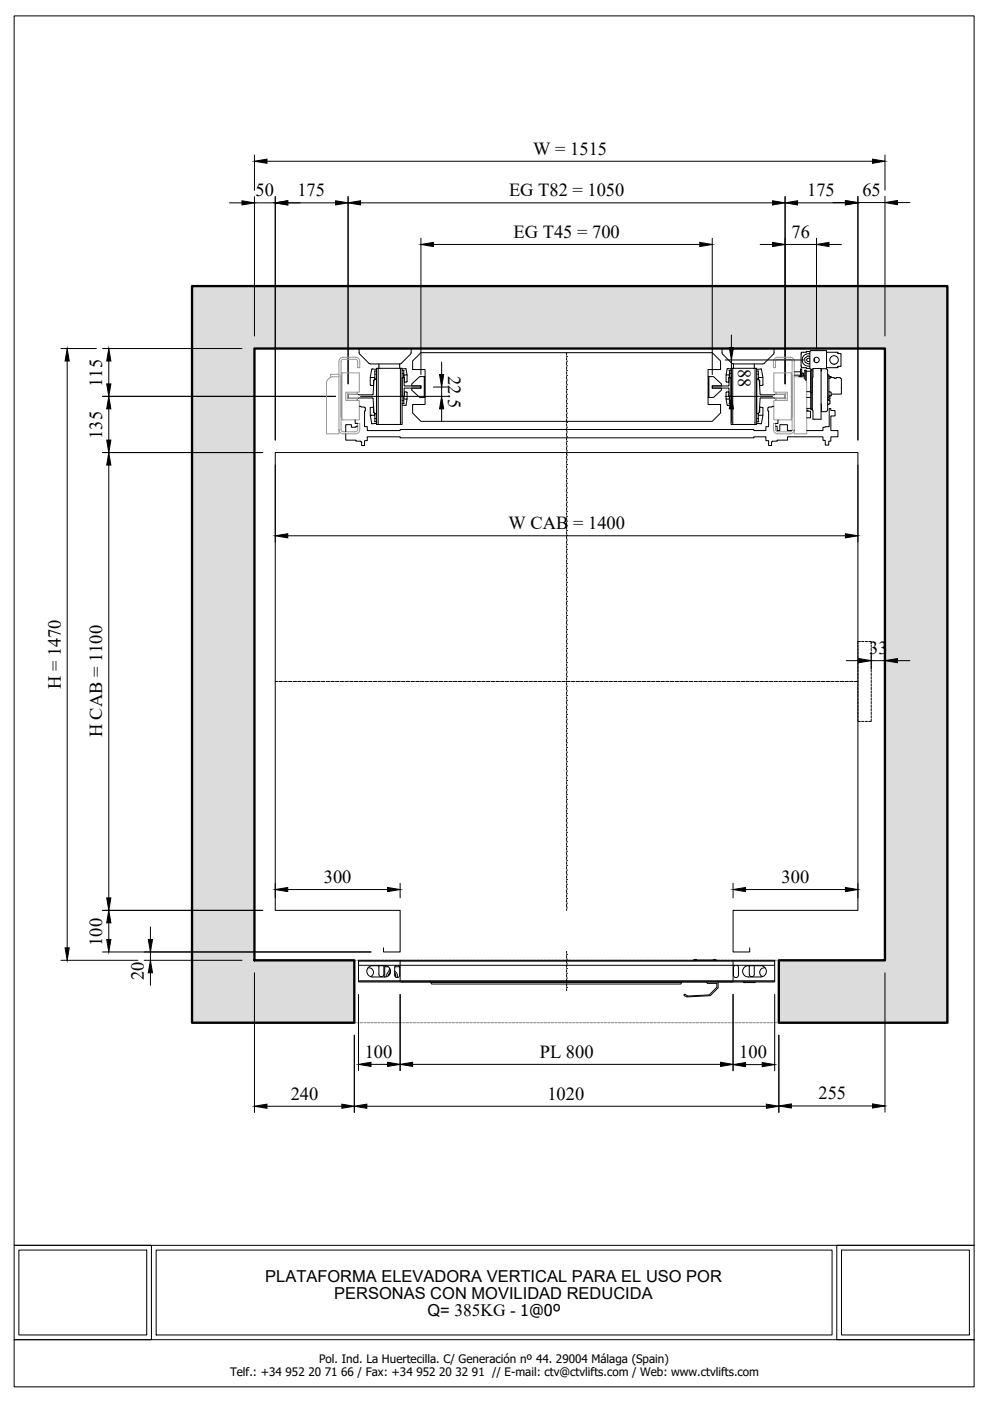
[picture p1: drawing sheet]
<svg xmlns="http://www.w3.org/2000/svg" width="210mm" height="297mm" viewBox="0 0 210 297" stroke-linecap="round" stroke-linejoin="round" font-family="sans-serif">
<!-- layer: AUX-0 -->
<g fill="none" stroke="#808080" stroke-width=".21">
<path d="M75.1 216.3v.5h.3M75.1 204.3v.5M75.1 205.1v.5M75.1 205.8v.5M75.1 206.6v.5M75.1 207.3v.5M75.1 208.1v.5M75.1 208.8v.5M75.1 209.6v.5M75.1 210.3v.5M75.1 211.1v.5M75.1 211.8v.5"/>
<path d="M75.1 212.6v.5M75.1 213.3v.5M75.1 214.1v.5M75.1 214.8v.5M75.1 215.6v.5M75.4 203.6h-.3v.5M75.6 216.8h.5M75.6 203.6h.5M76.4 216.8h.5M76.4 203.6h.5M77.1 216.8h.5M77.1 203.6h.5"/>
<path d="M77.9 216.8h.5M77.9 203.6h.5M78.6 216.8h.5M78.6 203.6h.5M79.4 216.8h.5M79.4 203.6h.5M80.1 216.8h.5M80.1 203.6h.5M80.9 216.8h.5M80.9 203.6h.5M81.6 216.8h.5M81.6 203.6h.5"/>
<path d="M82.4 216.8h.5M82.4 203.6h.5M83.1 216.8h.5M83.1 203.6h.5M83.9 216.8h.5M83.9 203.6h.5M84.6 216.8h.5M84.6 203.6h.5M85.4 216.8h.5M85.4 203.6h.5M86.1 216.8h.5M86.1 203.6h.5"/>
<path d="M86.9 216.8h.5M86.9 203.6h.5M87.6 216.8h.5M87.6 203.6h.5M88.4 216.8h.5M88.4 203.6h.5M89.1 216.8h.5M89.1 203.6h.5M89.9 216.8h.5M89.9 203.6h.5M90.6 216.8h.5M90.6 203.6h.5"/>
<path d="M91.4 216.8h.5M91.4 203.6h.5M92.1 216.8h.5M92.1 203.6h.5M92.9 216.8h.5M92.9 203.6h.5M93.6 216.8h.5M93.6 203.6h.5M94.4 216.8h.5M94.4 203.6h.5M95.1 216.8h.5M95.1 203.6h.5"/>
<path d="M95.9 216.8h.5M95.9 203.6h.5M96.6 216.8h.5M96.6 203.6h.5M97.4 216.8h.5M97.4 203.6h.5M98.1 216.8h.5M98.1 203.6h.5M98.9 216.8h.5M98.9 203.6h.5M99.6 216.8h.5M99.6 203.6h.5"/>
<path d="M100.4 216.8h.5M100.4 203.6h.5M101.1 216.8h.5M101.1 203.6h.5M101.9 216.8h.5M101.9 203.6h.5M102.6 216.8h.5M102.6 203.6h.5M103.4 216.8h.5M103.4 203.6h.5M104.1 216.8h.5M104.1 203.6h.5"/>
<path d="M104.9 216.8h.5M104.9 203.6h.5M105.6 216.8h.5M105.6 203.6h.5M106.4 216.8h.5M106.4 203.6h.5M107.1 216.8h.5M107.1 203.6h.5M107.9 216.8h.5M107.9 203.6h.5M108.6 216.8h.5M108.6 203.6h.5"/>
<path d="M109.4 216.8h.5M109.4 203.6h.5M110.1 216.8h.5M110.1 203.6h.5M110.9 216.8h.5M110.9 203.6h.5M111.6 216.8h.5M111.6 203.6h.5M112.4 216.8h.5M112.4 203.6h.5M113.1 216.8h.5M113.1 203.6h.5"/>
<path d="M113.9 216.8h.5M113.9 203.6h.5M114.6 216.8h.5M114.6 203.6h.5M115.4 216.8h.5M115.4 203.6h.5M116.1 216.8h.5M116.1 203.6h.5M116.9 216.8h.5M116.9 203.6h.5M117.6 216.8h.5M117.6 203.6h.5"/>
<path d="M118.4 216.8h.5M118.4 203.6h.5M119.1 216.8h.5M119.1 203.6h.5M119.9 216.8h.5M119.9 203.6h.5M120.6 216.8h.5M120.6 203.6h.5M121.4 216.8h.5M121.4 203.6h.5M122.1 216.8h.5M122.1 203.6h.5"/>
<path d="M122.9 216.8h.5M122.9 203.6h.5M123.6 216.8h.5M123.6 203.6h.5M124.4 216.8h.5M124.4 203.6h.5M125.1 216.8h.5M125.1 203.6h.5M125.9 216.8h.5M125.9 203.6h.5M126.6 216.8h.5M126.6 203.6h.5"/>
<path d="M127.4 216.8h.5M127.4 203.6h.5M128.1 216.8h.5M128.1 203.6h.5M128.9 216.8h.5M128.9 203.6h.5M129.6 216.8h.5M129.6 203.6h.5M130.4 216.8h.5M130.4 203.6h.5M131.1 216.8h.5M131.1 203.6h.5"/>
<path d="M131.9 216.8h.5M131.9 203.6h.5M132.6 216.8h.5M132.6 203.6h.5M133.4 216.8h.5M133.4 203.6h.5M134.1 216.8h.5M134.1 203.6h.5M134.9 216.8h.5M134.9 203.6h.5M135.6 216.8h.5M135.6 203.6h.5"/>
<path d="M136.4 216.8h.5M136.4 203.6h.5M137.1 216.8h.5M137.1 203.6h.5M137.9 216.8h.5M137.9 203.6h.5M138.6 216.8h.5M138.6 203.6h.5M139.4 216.8h.5M139.4 203.6h.5M140.1 216.8h.5M140.1 203.6h.5"/>
<path d="M140.9 216.8h.5M140.9 203.6h.5M141.6 216.8h.5M141.6 203.6h.5M142.4 216.8h.5M142.4 203.6h.5M143.1 216.8h.5M143.1 203.6h.5M143.9 216.8h.5M143.9 203.6h.5M144.6 216.8h.5M144.6 203.6h.5"/>
<path d="M145.4 216.8h.5M145.4 203.6h.5M146.1 216.8h.5M146.1 203.6h.5M146.9 216.8h.5M146.9 203.6h.5M147.6 216.8h.5M147.6 203.6h.5M148.4 216.8h.5M148.4 203.6h.5M149.1 216.8h.5M149.1 203.6h.5"/>
<path d="M149.9 216.8h.5M149.9 203.6h.5M150.6 216.8h.5M150.6 203.6h.5M151.4 216.8h.5M151.4 203.6h.5M152.1 216.8h.5M152.1 203.6h.5M152.9 216.8h.5M152.9 203.6h.5M153.6 216.8h.5M153.6 203.6h.5"/>
<path d="M154.4 216.8h.5M154.4 203.6h.5M155.1 216.8h.5M155.1 203.6h.5M155.9 216.8h.5M155.9 203.6h.5M156.6 216.8h.5M156.6 203.6h.5M157.4 216.8h.5M157.4 203.6h.5M158.1 216.8h.5M158.1 203.6h.5"/>
<path d="M158.9 216.8h.5M158.9 203.6h.5M159.6 216.8h.5M159.6 203.6h.5M160.4 216.8h.5M160.4 203.6h.5M161.1 216.8h.5M161.1 203.6h.5M161.9 216.8h.5M161.9 203.6h.5M162.6 216.8h.5M162.6 203.6h.5"/>
<path d="M163.4 216.8h.5M163.4 203.6h.5M164.1 216.8h.5M164.1 203.6h.5M164.9 203.6h.2v.5M165.1 216.3v.5h-.2M165.1 204.3v.5M165.1 205.1v.5M165.1 205.8v.5M165.1 206.6v.5M165.1 207.3v.5M165.1 208.1v.5"/>
<path d="M165.1 208.8v.5M165.1 209.6v.5M165.1 210.3v.5M165.1 211.1v.5M165.1 211.8v.5M165.1 212.6v.5M165.1 213.3v.5M165.1 214.1v.5M165.1 214.8v.5M165.1 215.6v.5"/>
</g>
<!-- layer: CABINA -->
<g fill="none" stroke="#000" stroke-width=".21">
<path d="M181.9 136.7v.5M181.9 137.5v.5M181.9 138.2v.5M181.9 139v.5M181.9 139.7v.5M182.4 136h-.5v.5M182.7 136h.5M183.4 136h.5M184.2 136h.5v.5M184.7 136.7v.5M184.7 137.5v.5M184.7 138.2v.5"/>
<path d="M184.7 139v.5M184.7 139.7v.5M181.9 152.5v.5h.5M181.9 140.5v.5M181.9 141.2v.5M181.9 142v.5M181.9 142.7v.5M181.9 143.5v.5M181.9 144.2v.5M181.9 145v.5M181.9 145.7v.5M181.9 146.5v.5"/>
<path d="M181.9 147.2v.5M181.9 148v.5M181.9 148.7v.5M181.9 149.5v.5M181.9 150.2v.5M181.9 151v.5M181.9 151.7v.5M182.7 153h.5M183.4 153h.5M184.7 152.5v.5h-.5M184.7 140.5v.5M184.7 141.2v.5"/>
<path d="M184.7 142v.5M184.7 142.7v.5M184.7 143.5v.5M184.7 144.2v.5M184.7 145v.5M184.7 145.7v.5M184.7 146.5v.5M184.7 147.2v.5M184.7 148v.5M184.7 148.7v.5M184.7 149.5v.5M184.7 150.2v.5"/>
<path d="M184.7 151v.5M184.7 151.7v.5M81.3 201v.8h3.5v-8.8h-26.4v-97h123.5v97h-26.5v8.8h3.6v-.8"/>
</g>
<!-- layer: SOMBREADO -->
<g fill="#dcdcdc" stroke="#dcdcdc" stroke-width=".21">
<path d="M40.7 60.7l160.2 13.2v-13.2zM40.7 60.7l160.2 13.2h-160.2z"/>
<path d="M187.6 73.9h13.3zM187.6 73.9h13.3z"/>
<path d="M40.7 73.9h13.2zM40.7 73.9h146.9z"/>
<path d="M187.6 73.9l13.3 129.7v-129.7zM187.6 73.9l13.3 129.7h-13.3z"/>
<path d="M40.7 73.9l13.2 129.7v-129.7zM40.7 73.9l13.2 129.7h-13.2z"/>
<path d="M187.6 203.6h13.3zM165.1 203.6h35.8z"/>
<path d="M165.1 203.6l35.8 13.2v-13.2zM165.1 203.6l35.8 13.2h-35.8z"/>
<path d="M40.7 203.6l34.4 13.2v-13.2zM40.7 203.6l34.4 13.2h-34.4z"/>
</g>
<!-- layer: MUROS -->
<path d="M40.7 60.7h160.2v156.1h-35.8v-13.2h22.5v-129.7h-133.7v129.7h21.2v13.2h-34.4z" fill="none" stroke="#000" stroke-width=".5"/>
<!-- layer: SOPORTES -->
<g fill="none" stroke="#000" stroke-width=".21">
<path d="M76.1 74.8l.2 .3 2.1 2 6.4 .1 .3-.2 1.9-1.9 .2-1.2h-11.1v.9M78.9 78.2l-.4 1.8M78.9 78.2h.1M78.9 78.2l.9 .1M79.4 78.7h.4M79.5 78.7v1.7l-.1-.4h-.9l.1 1.7M79.5 79.3h.3M79.8 78.1h.4v11.9h-.4zM80.2 78.1h4.7M80.3 77.2v.9M84.7 77.2v.9M84.9 78.1h.4v11.9h-.4z"/>
<path d="M85.3 79.2h.3M85.3 78.6h.4M86 78.1l-.7 .1M86 78.1h.1M86 78.1l.3 1.4h-.6l-.1 .4v-1.3M86.3 79.5l-.1 1.5h-.4l-.2-1.1M153.1 73.9h11v.9l-.1 .3-2.1 2-6.4 .1-.3-.2-2-1.9zM153.9 79.5l.1 1.4 .4 .1M154.3 78.1l-.4 1.4h.7l.1 .4v-1.3M154.3 78.1h.1M154.3 78.1l.7 .1M154.6 78.6h.4"/>
<path d="M154.7 79.9l-.3 1.1M154.7 79.2h.3M155 78.1h.4v11.9h-.4zM155.4 78.1h4.7M155.5 77.2v.9M159.9 77.2v.9M160.1 78.1h.3v11.9h-.3zM160.4 79.3h.4M160.4 78.7h.5M161.4 78.2l-1 .1M161.4 78.2h.1M161.4 78.2l.4 1.8h-.9l-.1 .4v-1.7"/>
<path d="M78.6 86.4h.1M78.6 81.7h.1M78.6 86.4l-.1 1.6M78.6 88h.1M78.6 88h.8l.1-.4v1.8M78.6 88l.3 1.8M78.9 89.8h.1M79.1 86.3l-.5 .1M79.1 86.3l.1 1.2h.1M79.3 80.6h-.1v1.1h-.6M79.4 89.4h.4M79.5 87.7h.3"/>
<path d="M79.5 88.8h.3M79.5 80.4h.3M79.8 89.8h-.9M80.2 90h4.7M85.3 80.1h.4M85.3 84h.4M85.3 84.9h.3M85.3 85.9l.7 .1M85.3 85.5h.4M85.6 84.2v1.3M85.8 83.1l.5 .1v1.4h-.6zM86 86h.1"/>
<path d="M86.3 84.6l-.3 1.4M153.9 84.6l.4 1.4M154.3 86h.1M154.4 83.1l.2 1.4-.7 .1 .1-1.4 .4-.1M154.5 80.1h.5M154.5 84h.5M154.6 85.5h.4M154.7 84.9h.3M154.7 84.2v1.3M155 85.9l-.7 .1M155.4 90h4.7M160.4 87.7h.4"/>
<path d="M160.4 88.8h.4M160.4 80.4h.4M160.4 89.4h.5M160.4 89.8h1M160.9 80.6h.2l.1 1.2M161.2 86.3l.5 .1M161.2 86.3l-.1 1.2h-.2M161.4 89.8h.1M161.7 86.4h.1M161.7 86.4l.1 1.6h-.9l-.1-.4v1.8M161.8 88l-.4 1.8M161.8 80v1.6l-.6 .2"/>
</g>
<!-- layer: EJES -->
<g fill="none" stroke="#000" stroke-width=".21">
<path d="M120.1 75.6h.1M120.1 76.6h.1M120.1 77.6h.1M120.1 78.6h.1M120.1 79.6h.1M120.1 74.8v.5M120.1 75.8v.5M120.1 76.8v.5M120.1 77.8v.5M120.1 78.8v.5M120.1 79.8v.5M120.1 99.5h.1"/>
<path d="M120.1 98.5h.1M120.1 97.5h.1M120.1 96.5h.1M120.1 80.6h.1M120.1 81.6h.1M120.1 82.6h.1M120.1 83.6h.1M120.1 84.6h.1M120.1 85.6h.1M120.1 86.6h.1M120.1 87.6h.1M120.1 88.6h.1"/>
<path d="M120.1 89.6h.1M120.1 90.6h.1M120.1 91.6h.1M120.1 92.6h.1M120.1 93.6h.1M120.1 94.6h.1M120.1 95.6h.1M120.1 80.8v.5M120.1 81.8v.5M120.1 82.8v.5M120.1 83.8v.5M120.1 84.8v.5"/>
<path d="M120.1 85.8v.5M120.1 86.8v.5M120.1 87.8v.5M120.1 88.8v.5M120.1 89.8v.5M120.1 90.8v.5M120.1 91.8v.5M120.1 92.8v.5M120.1 93.8v.5M120.1 94.8v.5M120.1 95.8v.6M120.1 96.7v.5"/>
<path d="M120.1 97.7v.5M120.1 98.7v.5M120.1 99.7v.5M120.1 119.5h.1M120.1 118.5h.1M120.1 117.5h.1M120.1 116.5h.1M120.1 115.5h.1M120.1 114.5h.1M120.1 113.5h.1M120.1 112.5h.1M120.1 111.5h.1"/>
<path d="M120.1 110.5h.1M120.1 109.5h.1M120.1 108.5h.1M120.1 107.5h.1M120.1 106.5h.1M120.1 105.5h.1M120.1 104.5h.1M120.1 103.5h.1M120.1 102.5h.1M120.1 101.5h.1M120.1 100.5h.1M120.1 100.7v.5"/>
<path d="M120.1 101.7v.5M120.1 102.7v.5M120.1 103.7v.5M120.1 104.7v.5M120.1 105.7v.5M120.1 106.7v.5M120.1 107.7v.5M120.1 108.7v.5M120.1 109.7v.5M120.1 110.7v.5M120.1 111.7v.5M120.1 112.7v.5"/>
<path d="M120.1 113.7v.5M120.1 114.7v.5M120.1 115.7v.5M120.1 116.7v.5M120.1 117.7v.5M120.1 118.7v.5M120.1 119.7v.5M120.1 139.5h.1M120.1 138.5h.1M120.1 137.5h.1M120.1 136.5h.1M120.1 135.5h.1"/>
<path d="M120.1 134.5h.1M120.1 133.5h.1M120.1 132.5h.1M120.1 131.5h.1M120.1 130.5h.1M120.1 129.5h.1M120.1 128.5h.1M120.1 127.5h.1M120.1 126.5h.1M120.1 125.5h.1M120.1 124.5h.1M120.1 123.5h.1"/>
<path d="M120.1 122.5h.1M120.1 121.5h.1M120.1 120.5h.1M120.1 120.7v.5M120.1 121.7v.5M120.1 122.7v.5M120.1 123.7v.5M120.1 124.7v.5M120.1 125.7v.5M120.1 126.7v.5M120.1 127.7v.5M120.1 128.7v.5"/>
<path d="M120.1 129.7v.5M120.1 130.7v.5M120.1 131.7v.5M120.1 132.7v.5M120.1 133.7v.5M120.1 134.7v.5M120.1 135.7v.5M120.1 136.7v.5M120.1 137.7v.5M120.1 138.7v.5M120.1 139.7v.5M58.4 144.5h.5"/>
<path d="M59.1 144.5h.1M59.4 144.5h.5M60.1 144.5h.1M60.4 144.5h.5M61.1 144.5h.1M61.4 144.5h.5M62.1 144.5h.1M62.4 144.5h.5M63.1 144.5h.1M63.4 144.5h.5M64.1 144.5h.1M64.4 144.5h.5"/>
<path d="M65.1 144.5h.1M65.4 144.5h.5M66.1 144.5h.1M66.4 144.5h.5M67.1 144.5h.1M67.4 144.5h.5M68.1 144.5h.1M68.4 144.5h.5M69.1 144.5h.1M69.4 144.5h.5M70.1 144.5h.1M70.4 144.5h.5"/>
<path d="M71.1 144.5h.1M71.4 144.5h.5M72.1 144.5h.1M72.4 144.5h.5M73.1 144.5h.1M73.4 144.5h.5M74.1 144.5h.1M74.4 144.5h.5M75.1 144.5h.1M75.4 144.5h.5M76.1 144.5h.1M76.4 144.5h.5"/>
<path d="M77.1 144.5h.1M77.4 144.5h.5M78.1 144.5h.1M78.4 144.5h.5M79.1 144.5h.1M79.4 144.5h.5M80.1 144.5h.1M80.4 144.5h.5M81.1 144.5h.1M81.4 144.5h.5M82.1 144.5h.1M82.4 144.5h.5"/>
<path d="M83.1 144.5h.1M83.4 144.5h.5M84.1 144.5h.1M84.4 144.5h.5M85.1 144.5h.1M85.4 144.5h.5M86.1 144.5h.1M86.4 144.5h.5M87.1 144.5h.1M87.4 144.5h.5M88.1 144.5h.1M88.4 144.5h.5"/>
<path d="M89.1 144.5h.1M89.4 144.5h.5M90.1 144.5h.1M90.4 144.5h.5M91.1 144.5h.1M91.4 144.5h.5M92.1 144.5h.1M92.4 144.5h.5M93.1 144.5h.1M93.4 144.5h.5M94.1 144.5h.1M94.4 144.5h.5"/>
<path d="M95.1 144.5h.1M95.4 144.5h.5M96.1 144.5h.1M96.4 144.5h.5M97.1 144.5h.1M97.4 144.5h.5M98.1 144.5h.1M98.4 144.5h.5M99.1 144.5h.1M99.4 144.5h.5M100.1 144.5h.1M100.4 144.5h.5"/>
<path d="M101.1 144.5h.1M101.4 144.5h.5M102.1 144.5h.1M102.4 144.5h.5M103.1 144.5h.1M103.4 144.5h.5M104.1 144.5h.1M104.4 144.5h.5M105.1 144.5h.1M105.4 144.5h.5M106.1 144.5h.1M106.4 144.5h.5"/>
<path d="M107.1 144.5h.1M107.4 144.5h.5M108.1 144.5h.1M108.4 144.5h.5M109.1 144.5h.1M109.4 144.5h.5M110.1 144.5h.1M110.4 144.5h.5M111.1 144.5h.1M111.4 144.5h.5M112.1 144.5h.1M112.4 144.5h.5"/>
<path d="M113.1 144.5h.1M113.4 144.5h.5M114.1 144.5h.1M114.4 144.5h.5M115.1 144.5h.1M115.4 144.5h.5M116.1 144.5h.1M116.4 144.5h.5M117.1 144.5h.1M117.4 144.5h.5M118.1 144.5h.1M118.4 144.5h.5"/>
<path d="M119.1 144.5h.1M119.4 144.5h.5M120.1 144.5h.1M120.1 159.5h.1M120.1 158.5h.1M120.1 157.5h.1M120.1 156.5h.1M120.1 155.5h.1M120.1 154.5h.1M120.1 153.5h.1M120.1 152.5h.1M120.1 151.5h.1"/>
<path d="M120.1 150.5h.1M120.1 149.5h.1M120.1 148.5h.1M120.1 147.5h.1M120.1 146.5h.1M120.1 145.5h.1M120.1 143.5h.1M120.1 142.5h.1M120.1 141.5h.1M120.1 140.5h.1M120.1 140.7v.5M120.1 141.7v.5"/>
<path d="M120.1 142.7v.5M120.1 143.7v.5M120.1 144.7v.5M120.1 145.7v.5M120.1 146.7v.5M120.1 147.7v.5M120.1 148.7v.5M120.1 149.7v.5M120.1 150.7v.5M120.1 151.7v.5M120.1 152.7v.5M120.1 153.7v.5"/>
<path d="M120.1 154.7v.5M120.1 155.7v.5M120.1 156.7v.5M120.1 157.7v.5M120.1 158.7v.5M120.1 159.7v.5M120.4 144.5h.5M121.1 144.5h.1M121.4 144.5h.5M122.1 144.5h.1M122.4 144.5h.5M123.1 144.5h.1"/>
<path d="M123.4 144.5h.5M124.1 144.5h.1M124.4 144.5h.5M125.1 144.5h.1M125.4 144.5h.5M126.1 144.5h.1M126.4 144.5h.5M127.1 144.5h.1M127.4 144.5h.5M128.1 144.5h.1M128.4 144.5h.5M129.1 144.5h.1"/>
<path d="M129.4 144.5h.5M130.1 144.5h.1M130.4 144.5h.5M131.1 144.5h.1M131.4 144.5h.5M132.1 144.5h.1M132.4 144.5h.5M133.1 144.5h.1M133.4 144.5h.5M134.1 144.5h.1M134.4 144.5h.5M135.1 144.5h.1"/>
<path d="M135.4 144.5h.5M136.1 144.5h.1M136.4 144.5h.5M137.1 144.5h.1M137.4 144.5h.5M138.1 144.5h.1M138.4 144.5h.5M139.1 144.5h.1M139.4 144.5h.5M140.1 144.5h.1M140.4 144.5h.5M141.1 144.5h.1"/>
<path d="M141.4 144.5h.5M142.1 144.5h.1M142.4 144.5h.5M143.1 144.5h.1M143.4 144.5h.5M144.1 144.5h.1M144.4 144.5h.5M145.1 144.5h.1M145.4 144.5h.5M146.1 144.5h.1M146.4 144.5h.5M147.1 144.5h.1"/>
<path d="M147.4 144.5h.5M148.1 144.5h.1M148.4 144.5h.5M149.1 144.5h.1M149.4 144.5h.5M150.1 144.5h.1M150.4 144.5h.5M151.1 144.5h.1M151.4 144.5h.5M152.1 144.5h.1M152.4 144.5h.5M153.1 144.5h.1"/>
<path d="M153.4 144.5h.5M154.1 144.5h.1M154.4 144.5h.5M155.1 144.5h.1M155.4 144.5h.5M156.1 144.5h.1M156.4 144.5h.5M157.1 144.5h.1M157.4 144.5h.5M158.1 144.5h.1M158.4 144.5h.5M159.1 144.5h.1"/>
<path d="M159.4 144.5h.5M160.1 144.5h.1M160.4 144.5h.5M161.1 144.5h.1M161.4 144.5h.5M162.1 144.5h.1M162.4 144.5h.5M163.1 144.5h.1M163.4 144.5h.5M164.1 144.5h.1M164.4 144.5h.5M165.1 144.5h.1"/>
<path d="M165.4 144.5h.5M166.1 144.5h.1M166.4 144.5h.5M167.1 144.5h.1M167.4 144.5h.5M168.1 144.5h.1M168.4 144.5h.5M169.1 144.5h.1M169.4 144.5h.5M170.1 144.5h.1M170.4 144.5h.5M171.1 144.5h.1"/>
<path d="M171.4 144.5h.5M172.1 144.5h.1M172.4 144.5h.5M173.1 144.5h.1M173.4 144.5h.5M174.1 144.5h.1M174.4 144.5h.5M175.1 144.5h.1M175.4 144.5h.5M176.1 144.5h.1M176.4 144.5h.5M177.1 144.5h.1"/>
<path d="M177.4 144.5h.5M178.1 144.5h.1M178.4 144.5h.5M179.1 144.5h.1M179.4 144.5h.5M180.1 144.5h.1M180.4 144.5h.5M181.1 144.5h.1M181.4 144.5h.5M120.1 179.5h.1M120.1 178.5h.1M120.1 177.5h.1"/>
<path d="M120.1 176.5h.1M120.1 175.5h.1M120.1 174.5h.1M120.1 173.5h.1M120.1 172.5h.1M120.1 171.5h.1M120.1 170.5h.1M120.1 169.5h.1M120.1 168.5h.1M120.1 167.5h.1M120.1 166.5h.1M120.1 165.5h.1"/>
<path d="M120.1 164.5h.1M120.1 163.5h.1M120.1 162.5h.1M120.1 161.5h.1M120.1 160.5h.1M120.1 160.7v.5M120.1 161.7v.5M120.1 162.7v.5M120.1 163.7v.5M120.1 164.7v.5M120.1 165.7v.5M120.1 166.7v.5"/>
<path d="M120.1 167.7v.5M120.1 168.7v.5M120.1 169.7v.5M120.1 170.7v.5M120.1 171.7v.5M120.1 172.7v.5M120.1 173.7v.5M120.1 174.7v.5M120.1 175.7v.5M120.1 176.7v.5M120.1 177.7v.5M120.1 178.7v.5"/>
<path d="M120.1 179.7v.5M120.1 192.5h.1M120.1 191.5h.1M120.1 190.5h.1M120.1 189.5h.1M120.1 188.5h.1M120.1 187.5h.1M120.1 186.5h.1M120.1 185.5h.1M120.1 184.5h.1M120.1 183.5h.1M120.1 182.5h.1"/>
<path d="M120.1 181.5h.1M120.1 180.5h.1M120.1 180.7v.5M120.1 181.7v.5M120.1 182.7v.5M120.1 183.7v.5M120.1 184.7v.5M120.1 185.7v.5M120.1 186.7v.5M120.1 187.7v.5M120.1 188.7v.5M120.1 189.7v.5"/>
<path d="M120.1 190.7v.5M120.1 191.7v.5M120.1 192.7v.3M84.8 203.6v4.6M120.1 202.4h.1M120.1 203.4h.1M120.1 204.4h.1M120.1 205.4h.1M120.1 206.4h.1M120.1 207.4h.1M120.1 208.4h.1M120.1 209.4h.1"/>
<path d="M120.1 201.7v.4M120.1 202.6v.5M120.1 203.6v.5M120.1 204.6v.5M120.1 205.6v.5M120.1 206.6v.5M120.1 207.6v.5M120.1 208.6v.5M120.1 209.6v.4M155.4 203.6v4.6"/>
</g>
<!-- layer: COTAS -->
<g fill="none" stroke="#000" stroke-width=".21">
<path d="M53.9 32.9v7.5M56.6 34.2h128.4M187.6 32.9v7.4M48.7 43h2.6M53.9 41.7v29.5M53.9 43h4.5M58.4 41.7v51.6M61 43h10.2M73.8 41.7v39.7M76.5 43h87.3M89.2 50.5v28.9M91.9 51.8h56.5"/>
<path d="M151 50.5v28.9M161.2 51.8h2.6M166.5 41.7v39.7M166.5 51.8h6.6M169.1 43h10.1M173.1 50.5v23.2M175.8 51.8h2.6M176.6 43h2.6M181.9 41.6v51.7M181.9 43h5.7M187.6 41.6v29.6M190.3 43h2.6"/>
<path d="M12.9 73.9h7.5M14.2 76.5v124.5M21.7 73.9h29.6M23.1 76.5v4.9M93.6 76.8v2.6M153.7 76.3h16.8M155.1 71v2.7M155.1 76.3v7.7M21.7 84h49.5M21.7 96h34M23.1 86.7v6.6M23.1 98.6v91.8"/>
<path d="M58.4 98.6v16.3M76.5 84h18.5M91.9 82.1h3.1M93.6 82.1v1.9M93.6 86.7v2.6M153.7 84h10.1M155.1 86.7v2.6M181.9 98.6v16.3M61 113.6h118.2M184.7 138.7v3.1M187.6 138.7v3.1M179.4 140.1h2.7"/>
<path d="M184.7 140.1h2.9M190.3 140.1h2.6M21.7 193h34M23.1 195.7v3.5M31.9 196.5v2.7M58.4 187.3v3.1M61 188.6h21.2M84.8 187.3v3.1M155.4 187.3v3.1M158.1 188.6h21.1M181.9 187.3v3.1M12.9 203.6h16.3"/>
<path d="M21.7 201.8h57M30.6 203.6h20.7M31.9 201.8v1.8M31.9 206.2v2.7M53.9 206.2v29.7M75.1 219.5v16.4M76 210.8v16.2M84.8 210.8v16.2M155.4 210.8v16.2M164.2 210.8v16.2M165.1 219.5v16.4M187.6 206.2v29.6"/>
<path d="M56.6 234.5h15.9M77.8 234.5h84.7M78.7 225.7h3.5M87.5 225.7h65.3M158.1 225.7h3.5M167.8 234.5h17.2"/>
</g>
<g fill="#000" stroke="#000" stroke-width=".21">
<path d="M53.9 34.2l2.7-.5v.9zM185 33.7l2.6 .5-2.6 .4zM51.3 42.6l2.6 .4-2.6 .5zM58.4 43l2.6-.4v.9zM71.2 42.6l2.6 .4-2.6 .5zM73.8 43l2.7-.4v.9zM89.2 51.8l2.7-.4v.9zM148.4 51.4l2.6 .4-2.6 .5zM163.8 42.6l2.7 .4-2.7 .5zM163.8 51.4l2.7 .4-2.7 .5zM166.5 43l2.6-.4v.9zM173.1 51.8l2.7-.4v.9z"/>
<path d="M179.2 42.6l2.7 .4-2.7 .5zM179.2 42.5l2.7 .5-2.7 .4zM187.6 43l2.7-.5v.9zM14.2 73.9l.5 2.6h-.9zM23.1 73.9l.4 2.6h-.9zM93.2 79.4h.9l-.5 2.7zM154.6 73.7h.9l-.4 2.6zM22.6 81.4h.9l-.4 2.6zM23.1 84l.4 2.7h-.9zM22.6 93.3h.9l-.4 2.7zM23.1 96l.4 2.6h-.9zM93.6 84l.5 2.7h-.9z"/>
<path d="M155.1 84l.4 2.7h-.9zM58.4 113.6l2.6-.4v.8zM179.2 113.2l2.7 .4-2.7 .4zM182.1 139.6l2.6 .5-2.6 .4zM187.6 140.1l2.7-.5v.9zM22.6 190.4h.9l-.4 2.6zM23.1 193l.4 2.7h-.9zM22.6 199.2h.9l-.4 2.6zM31.4 199.2h.9l-.4 2.6zM58.4 188.6l2.6-.4v.8zM82.2 188.2l2.6 .4-2.6 .4zM155.4 188.6l2.7-.4v.8z"/>
<path d="M179.2 188.2l2.7 .4-2.7 .4zM13.8 201h.9l-.5 2.6zM31.9 203.6l.4 2.6h-.9zM53.9 234.5l2.7-.4v.9zM72.5 234.1l2.6 .4-2.6 .5zM75.1 234.5l2.7-.4v.9zM76 225.7l2.7-.5v.9zM82.2 225.2l2.6 .5-2.6 .4zM84.8 225.7l2.7-.5v.9zM152.8 225.2l2.6 .5-2.6 .4zM155.4 225.7l2.7-.4v.9zM161.6 225.3l2.6 .4-2.6 .5z"/>
<path d="M162.5 234.1l2.6 .4-2.6 .5zM165.1 234.5l2.7-.5v.9zM185 234l2.6 .5-2.6 .4z"/>
</g>
<!-- layer: PUERTA -->
<g fill="none" stroke="#000" stroke-width=".21">
<path d="M76 203.8h88.2v.9h-88.2zM76 203.8v-.2h88.2v.2M76 207.9h88.2v.3h-88.2zM76 204.7v3.2M78 205.2l.6-.4h.4l2.6-.1a1.19 1.19 0 0 1 1.2 1.2 1.19 1.19 0 0 1-1.2 1.2h-2.6a1.19 1.19 0 0 1-1.1-.6 1.19 1.19 0 0 1 .1-1.3zM78 205.2a.97 .97 0 0 1 1.2 .7 .97 .97 0 0 1-.6 1.2M80.4 204.8l-.1 1.8a.53 .53 0 0 0 .6 .5 .53 .53 0 0 0 .5-.5l-.1-1.8M82.3 205h-.7v2.1M82.6 205.3l-.2 .7M82.6 206.4l-.2 .4M82.7 206.3h-.1M82.8 206.2l-.3 .2-.2 .5"/>
<path d="M82.8 205.8a1.15 1.15 0 0 0-.8 1.3M83.7 205.9a1.15 1.15 0 0 1 .5 1.4M83.7 206.5l.1 .6M83.7 206.4l.2 .7M83.7 205h1M84 204.7l-.3 .4v1.6a.53 .53 0 0 0 .5 .6 .53 .53 0 0 0 .6-.6l-.1-1.6-.3-.4M85.2 208.2h69.8M85.2 208.2h.1M91.3 208.2h53.2M91.3 208.3l.2 .3h52.9l.1-.3M146.9 203.6h5.1M147.2 203.6l.1-.2 .4 .2"/>
<path d="M147.3 203.4h.2M147.3 203.4h.1M147.5 203.4h.1M147.5 203.4l.1 .2M149.8 208.2l.2 .3h2v.8l-1.6 1.6-4.6 .3-.5-.4M151.4 203.4h.1M151.6 203.4h.1M151.6 203.4l.2 .2M151.7 203.6l-.4-.2-.1 .2M152.3 208.2v1.2l-1.7 1.7-5 .3-.6-.4 .1-.2h.2M155 208.2h.1M155.8 204.7l-.3 .4v1.6a.53 .53 0 0 0 .5 .6 .53 .53 0 0 0 .6-.6v-1.6l-.3-.4"/>
<path d="M157.7 208.3h.1M157.9 205l.7-.2 2.7-.1a1.19 1.19 0 0 1 1.2 1.2 1.19 1.19 0 0 1-1.2 1.2h-2.7a1.19 1.19 0 0 1-1.1-.8 1.19 1.19 0 0 1 .4-1.3zM158.9 204.8v1.8a.53 .53 0 0 0 .5 .5 .53 .53 0 0 0 .5-.5v-1.8M160.1 208.2v.1h-2.4v-.1v.1M162.2 205.2a.97 .97 0 0 0-1.1 .7 .97 .97 0 0 0 .6 1.2M164.2 204.7v3.2"/>
</g>
<!-- layer: LIMITADOR LUEZAR LM12CD -->
<g fill="none" stroke="#000" stroke-width=".21">
<path d="M168.4 79.5h1.3M168.4 78.8h1.3M169.4 79.9l.2-.2 .1 .2v-1.7h.3v1.7M170 79.7h.6M170 79.2h.1M170 79.7v-.6h.3v.6M170.9 78.5h-.3v1.9M170.9 78.5v.2h1M170.9 78.5v2.2M171.9 78.7v4.3M171.9 78.5h.3v4.8h-.3M171.9 78.5v.2"/>
<path d="M171.9 78.5l.1 8.4M174.1 78.7l.1-.5h1l.3 .3v8.4l-.3 .3-1 .1-.1-1.6M175.5 79.5h.2v4.8h-.2M175.8 79.8l.4 .1v.2M171 86.9h.2l.1 .3M171 83h.9v.3M171 87.2h.8v1.4h-.8M171 86.6h.9M171 84.3h.9M171.9 83.3v3.4l.1 .2h.2M172.2 80.2h.1M172.2 80.2v6.7"/>
<path d="M172.2 80.2l.2-.3v-1.8h1.7v10.8h-1.7v-1.8l-.2-.2M175.5 84.8h.1M175.6 84.8l.3 .1 .1 .7-.5 .1M175.7 80.3l.3-.2h.9v.1h.3v-.1h1l.2 .2v3.3h-2.2M175.8 83.1l.1-.1 .3 .2v.7l-.4 .1M176 83.9l-.1 .8h-.4"/>
</g>
<!-- layer: GUIAS -->
<path d="M73.8 83.7h5.3l.2-3 .2-.3h.3v7.3l-.3-.1-.2-.3-.2-2.9h-5.2zM85.3 80.1h.4v1.7h3.5v.5h-3.5v1.7h-.4zM151 81.8h3.6v-1.7h.4v3.9h-.4v-1.7h-3.6zM160.4 80.4h.4l.2 .3 .2 3h5.3l-.1 .7h-5.2l-.2 2.9-.2 .3-.4 .1z" fill="none" stroke="#000" stroke-width=".21"/>
<!-- layer: CHASIS -->
<g fill="none" stroke="#989898" stroke-width=".21">
<path d="M71.9 79.9h-1.7l-.4 .2-.5 .8-.1 11.1h2.7v-15.4a.87 .87 0 0 1 .8-.9h2.7a.99 .99 0 0 1 .9 1.4v.9h-.5v-1.4l-.2-.4h-2.9l-.3 .2v14.9l.3 .2h2.9l.2-.4v-1.3h.5a1.99 1.99 0 0 1-.6 2.1l-3 .1a.89 .89 0 0 1-.8-.9M71.9 79.4h-1.8v.6M72.3 79.6l.1 8.9zM72.4 79.6h.1M72.4 79.1v9.9M72.4 79.1h.1M72.5 79.1h3.7v4.1h-2.9v1.7h2.9v4.1h-3.7zM164.1 79.1h3.7v9.9h-3.7v-4.1h2.8v-1.7h-2.8zM167.8 79.1v9.9M167.8 79.6v8.9M167.9 79.6v8.9M168.4 79.9h1.6l.8 .6 .2 .4v11.1h-2.6v-15.4a.87 .87 0 0 0-.9-.9h-2.6a.99 .99 0 0 0-.9 1.4v.9h.4v-1.4l.2-.4h2.9l.4 .2v14.9l-.4 .2h-2.9l-.2-.4v-1.3h-.4a1.97 1.97 0 0 0 .5 2.1l3 .1a.89 .89 0 0 0 .9-.9"/>
<path d="M71.9 91.3h.1M72.4 88.5h.1M72.4 89h.1M73.8 84.5h1.9v.4M73.8 83.6h2M73.8 83.6h1.9M73.8 83.5h-.2v1h.2M75.7 83.2l.1 .4M75.7 84.4l.1 .1zM75.7 84.4l-1.9 .1M75.8 83.2v.4M75.8 84.5v.4"/>
<path d="M164.5 83.6h.1zM164.5 83.2v.4M164.5 84.5v.4M164.6 83.2v.4h1.9M164.6 84.4l-.1 .1h2M166.5 84.5h-1.9v.4M166.5 83.6h-1.9M166.5 83.5h.1v1h-.1"/>
</g>
<!-- layer: CWT -->
<path d="M89.2 74.8h61.8l1.8 1.7v1.9h-2.7v7.4h2.7v1.8l-1.8 1.7h-61.8l-1.7-1.7v-1.8h2.6v-7.4h-2.6v-1.9zM90 79.8h-1l-1.7 1.6v.4h1.9v.5h-1.9v.4l1.7 1.6h1M90 79.8l.1 4.5M90 79.8v4.5M90 79.8h.1M150.1 79.8h.1M150.2 79.8l.1 4.5zM150.3 79.8h1l1.7 1.6v.4h-2v.5h2v.4l-1.7 1.6h-1M150.1 84.3h.1" fill="none" stroke="#000" stroke-width=".21"/>
<!-- layer: TIMONERIA -->
<path d="M75.3 89v.8h.5M75.8 90.4h-.3v.2h-1v-.6h-1.2v1.5M76.2 86.2l1.3 .2v.7h-.2v3.4h.6v.8h6.9v-.2h75v.2h2.6v-.8h.6v-3.4h-.2v-.7l1.3-.2M164.4 90.4h.4v.9h.5v-1.3h1.7v1.3h.9M165 89v.8h-.6M168.4 91.3h.1M171 91.3h3.5v-.7l1.3-.1v-3.9h.4v.4h.8v1.2h-.8v3.1h1.5v1.3h-1.5v.9h-.5v.9h-.7v-1h-.5v-.8h-7.5v.7h-2.2v.2h-1.1l-.1 1h-.6v-1.1h-.6v-.8h-2.6v.2h-75v-.2h-6.9v.8h-.6v1.1h-.6l-.2-1h-1v-.2h-2.2v-1.3" fill="none" stroke="#000" stroke-width=".21"/>
<!-- layer: TENSOR LUEZAR -->
<g fill="none" stroke="#000" stroke-width=".21">
<path d="M169.9 75.1v2.9l1.8 .1M170.1 76.3h.1M171.7 75.6a.72 .72 0 0 0-.8 .1 .72 .72 0 0 0-.2 .7 .74 .74 0 0 0 1 .6M171.7 75a1.33 1.33 0 0 0-1.6 1.3 1.33 1.33 0 0 0 1.6 1.3M171.7 76.1a.36 .36 0 0 0-.5-.1 .36 .36 0 0 0 0 .6 .36 .36 0 0 0 .5-.1M171.7 74.5l-1.8 .2v.4M172.7 76v.7M172.7 76.3h.1M174.1 78.3h.1M175.2 78.2v-3.9h-3.2l-.3 .3v3.4l.1 .3h.6M175.2 74.7h2.5v.3h.6v2.5l-.6 .2v.3h-2.5"/>
<circle cx="173.1" cy="76.3" r=".57"/>
<circle cx="176.8" cy="76.3" r=".9"/>
</g>
<!-- layer: 0 -->
<path d="M3 3.4h203.5v260.6h-203.5zM3 264h29.1v20h-29.1zM4 265h27.1v18h-27.1zM33.1 265h143.3v18h-143.3zM177.4 264h29.1v20h-29.1zM178.4 265h27.1v18h-27.1zM3 284h203.5v10h-203.5z" fill="none" stroke="#000" stroke-width=".21"/>
<g font-size="3.9">
<text x="113.1" y="32.8">W = 1515</text>
<text x="54.2" y="41.6">50</text>
<text x="63.1" y="41.6">175</text>
<text x="107.9" y="41.6">EG T82 = 1050</text>
<text x="171.1" y="41.6">175</text>
<text x="182.9" y="41.6">65</text>
<text x="108.9" y="50.4">EG T45 = 700</text>
<text x="167.8" y="50.5">76</text>
<text x="21.7" y="82" transform="rotate(-90 21.7 82)">115</text>
<text x="95" y="79.7" transform="rotate(90 95 79.7)">22.5</text>
<text x="156.5" y="78.2" transform="rotate(90 156.5 78.2)">88</text>
<text x="21.7" y="93" transform="rotate(-90 21.7 93)">135</text>
<text x="107.8" y="112.2">W CAB = 1400</text>
<text x="184.3" y="138.7">33</text>
<text x="12.9" y="146.1" transform="rotate(-90 12.9 146.1)">H = 1470</text>
<text x="21.7" y="156.4" transform="rotate(-90 21.7 156.4)">H CAB = 1100</text>
<text x="68.7" y="187.2">300</text>
<text x="165.7" y="187.2">300</text>
<text x="21.7" y="200.5" transform="rotate(-90 21.7 200.5)">100</text>
<text x="30.5" y="207.7" transform="rotate(-90 30.5 207.7)">20</text>
<text x="77.3" y="224.3">100</text>
<text x="114.5" y="224.3">PL 800</text>
<text x="156.7" y="224.3">100</text>
<text x="61.6" y="233.2">240</text>
<text x="116.1" y="233.2">1020</text>
<text x="173.5" y="232.9">255</text>
</g>
<g font-size="3.5">
<text x="56.2" y="271.7">PLATAFORMA ELEVADORA VERTICAL PARA EL USO POR</text>
<text x="70.9" y="275.3">PERSONAS CON MOVILIDAD REDUCIDA</text>
<text x="90.6" y="278.9">Q= 385KG - 1@0º</text>
</g>
<g font-size="2.5">
<text x="48.8" y="291.7">Telf.: +34 952 20 71 66 / Fax: +34 952 20 32 91 // E-mail: ctv@ctvlifts.com / Web: www.ctvlifts.com</text>
<text x="67.7" y="289">Pol. Ind. La Huertecilla. C/ Generación nº 44. 29004 Málaga (Spain)</text>
</g>
</svg>
